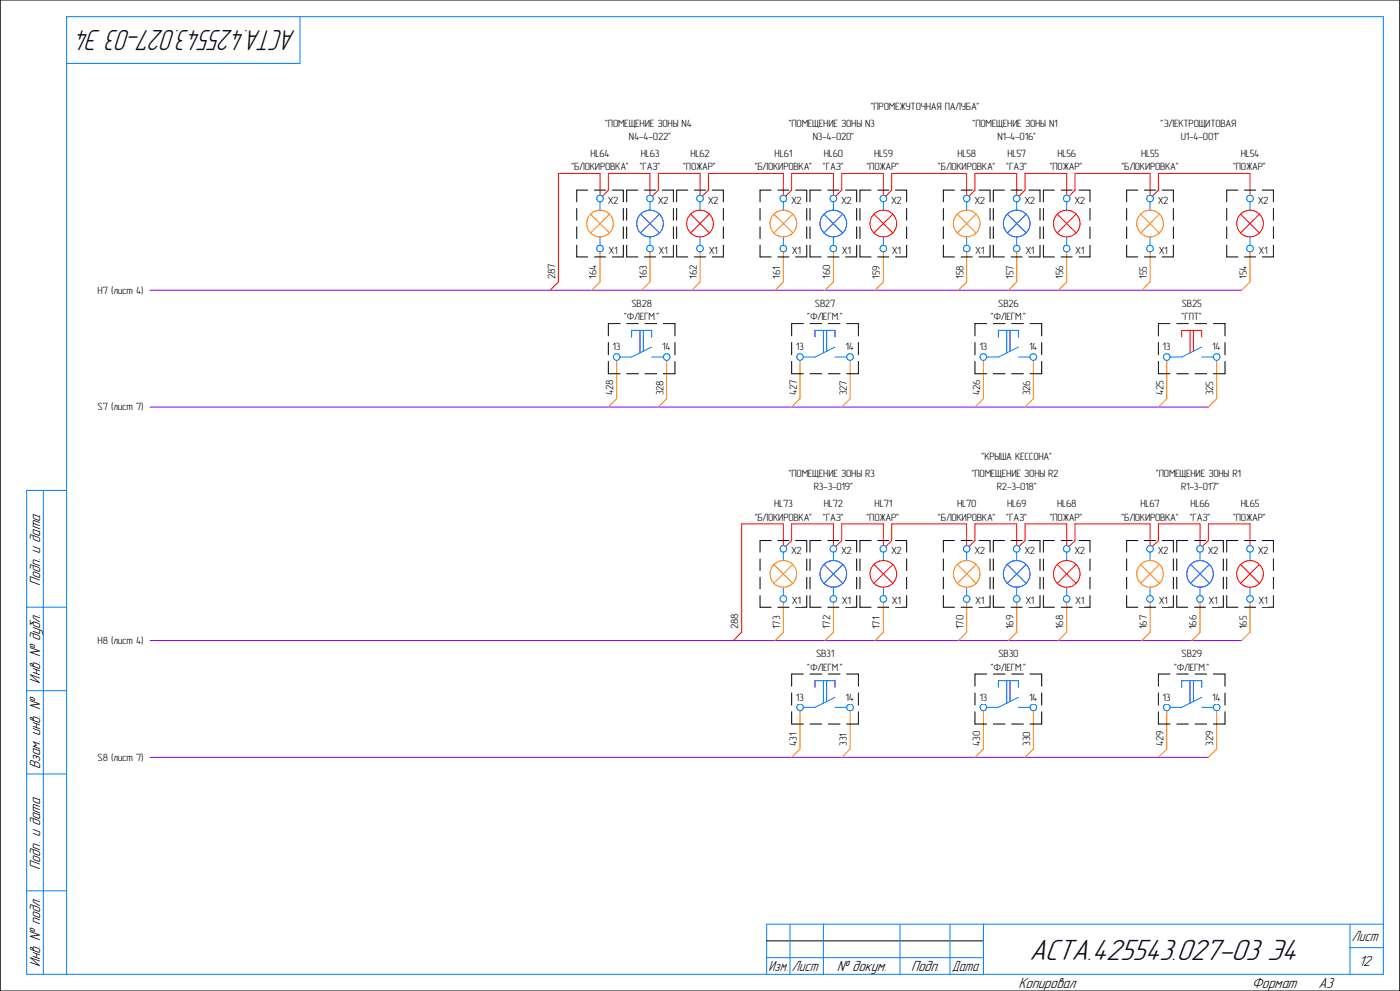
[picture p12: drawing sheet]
<svg xmlns="http://www.w3.org/2000/svg" width="420mm" height="297mm" viewBox="0 0 420 297" stroke-linecap="round" stroke-linejoin="round" font-family="sans-serif">
<g fill="none" stroke="#000" stroke-width=".3">
<path d="M-.1 0v297M176.3 57h-3.3v3.5M178.4 57h3.3M183.7 57h3.3v3.5M191.3 57h-3.3v3.5M193.3 57h3.4M198.7 57h3.3v3.5M206.3 57h-3.3v3.5M208.3 57h3.4M213.7 57h3.3v3.5M231.4 57h-3.4v3.5M233.3 57h3.4"/>
<path d="M238.7 57h3.3v3.5M246.3 57h-3.3v3.5M248.3 57h3.4M253.7 57h3.3v3.5M261.3 57h-3.3v3.5M263.3 57h3.4M268.6 57h3.4v3.5M286.3 57h-3.3v3.5M288.3 57h3.4M293.7 57h3.3v3.5M301.3 57h-3.3v3.5M303.3 57h3.4"/>
<path d="M308.7 57h3.3v3.5M316.3 57h-3.3v3.5M318.3 57h3.3M323.7 57h3.3v3.5M341.3 57h-3.3v3.5M343.3 57h3.4M348.7 57h3.3v3.5M371.3 57h-3.3v3.5M373.3 57h3.4M378.7 57h3.3v3.5M173 73.5v3.5h3.3M173 62.5v3.5"/>
<path d="M173 68v3.5M178.4 77h3.3M187 73.5v3.5h-3.3M187 62.5v3.5M187 68v3.5M188 73.5v3.5h3.3M188 62.5v3.5M188 68v3.5M193.3 77h3.4M202 73.5v3.5h-3.3M202 62.5v3.5M202 68v3.5"/>
<path d="M203 73.5v3.5h3.3M203 62.5v3.5M203 68v3.5M208.3 77h3.4M217 73.5v3.5h-3.3M217 62.5v3.5M217 68v3.5M228 73.5v3.5h3.4M228 62.5v3.5M228 68v3.5M233.3 77h3.4M242 73.5v3.5h-3.3"/>
<path d="M242 62.5v3.5M242 68v3.5M243 73.5v3.5h3.3M243 62.5v3.5M243 68v3.5M248.3 77h3.4M257 73.5v3.5h-3.3M257 62.5v3.5M257 68v3.5M258 73.5v3.5h3.3M258 62.5v3.5M258 68v3.5"/>
<path d="M263.3 77h3.4M272 73.5v3.5h-3.4M272 62.5v3.5M272 68v3.5M283 73.5v3.5h3.3M283 62.5v3.5M283 68v3.5M288.3 77h3.4M297 73.5v3.5h-3.3M297 62.5v3.5M297 68v3.5M298 73.5v3.5h3.3"/>
<path d="M298 62.5v3.5M298 68v3.5M303.3 77h3.4M312 73.5v3.5h-3.3M312 62.5v3.5M312 68v3.5M313 73.5v3.5h3.3M313 62.5v3.5M313 68v3.5M318.3 77h3.3M327 73.5v3.5h-3.3M327 62.5v3.5"/>
<path d="M327 68v3.5M338 73.5v3.5h3.3M338 62.5v3.5M338 68v3.5M343.3 77h3.4M352 73.5v3.5h-3.3M352 62.5v3.5M352 68v3.5M368 62.5v3.5M368 68v3.5M368 73.5v3.5h3.3M373.3 77h3.4"/>
<path d="M382 62.5v3.5M382 68v3.5M382 73.5v3.5h-3.3M186 97h-3.5v3.7M188 97h3.5M193.5 97h3.5M199 97h3.5v3.7M241 97h-3.5v3.7M243 97h3.5M248.5 97h3.5M254 97h3.5v3.7M296 97h-3.5v3.7"/>
<path d="M298 97h3.5M303.5 97h3.5M309 97h3.5v3.7M351 97h-3.5v3.7M353 97h3.5M358.5 97h3.5M364 97h3.5v3.7M182.5 108.3v3.7h3.5M182.5 102.7v3.6M188 112h3.5M193.5 112h3.5M202.5 108.3v3.7h-3.5"/>
<path d="M202.5 102.7v3.6M237.5 102.7v3.6M237.5 108.3v3.7h3.5M243 112h3.5M248.5 112h3.5M257.5 102.7v3.6M257.5 108.3v3.7h-3.5M292.5 102.7v3.6M292.5 108.3v3.7h3.5M298 112h3.5M303.5 112h3.5M312.5 102.7v3.6"/>
<path d="M312.5 108.3v3.7h-3.5M347.5 102.7v3.6M347.5 108.3v3.7h3.5M353 112h3.5M358.5 112h3.5M367.5 102.7v3.6M367.5 108.3v3.7h-3.5M228 178.5v3.5h3.4M228 167.5v3.5M228 173v3.5M231.4 162h-3.4v3.5M233.3 162h3.4"/>
<path d="M238.7 162h3.3v3.5M242 178.5v3.5h-3.3M242 167.5v3.5M242 173v3.5M243 178.5v3.5h3.3M243 167.5v3.5M243 173v3.5M246.3 162h-3.3v3.5M248.3 162h3.4M253.7 162h3.3v3.5M257 178.5v3.5h-3.3M257 167.5v3.5"/>
<path d="M257 173v3.5M258 178.5v3.5h3.3M258 167.5v3.5M258 173v3.5M261.3 162h-3.3v3.5M263.3 162h3.4M268.6 162h3.4v3.5M272 178.5v3.5h-3.4M272 167.5v3.5M272 173v3.5M283 178.5v3.5h3.3M283 167.5v3.5"/>
<path d="M283 173v3.5M286.3 162h-3.3v3.5M288.3 162h3.4M293.7 162h3.3v3.5M297 178.5v3.5h-3.3M297 167.5v3.5M297 173v3.5M298 178.5v3.5h3.3M298 167.5v3.5M298 173v3.5M301.3 162h-3.3v3.5M303.3 162h3.4"/>
<path d="M308.7 162h3.3v3.5M312 178.5v3.5h-3.3M312 167.5v3.5M312 173v3.5M313 178.5v3.5h3.3M313 167.5v3.5M313 173v3.5M316.3 162h-3.3v3.5M318.3 162h3.3M323.7 162h3.3v3.5M327 178.5v3.5h-3.3M327 167.5v3.5"/>
<path d="M327 173v3.5M338 178.5v3.5h3.3M338 167.5v3.5M338 173v3.5M341.3 162h-3.3v3.5M343.3 162h3.4M348.7 162h3.3v3.5M352 178.5v3.5h-3.3M352 167.5v3.5M352 173v3.5M353 178.5v3.5h3.3M353 167.5v3.5"/>
<path d="M353 173v3.5M356.3 162h-3.3v3.5M358.4 162h3.3M363.7 162h3.3v3.5M367 178.5v3.5h-3.3M367 167.5v3.5M367 173v3.5M368 167.5v3.5M368 173v3.5M368 178.5v3.5h3.3M371.3 162h-3.3v3.5M373.3 162h3.4"/>
<path d="M378.7 162h3.3v3.5M382 167.5v3.5M382 173v3.5M382 178.5v3.5h-3.3M233.3 182h3.4M248.3 182h3.4M263.3 182h3.4M288.3 182h3.4M303.3 182h3.4M318.3 182h3.3M343.3 182h3.4M358.4 182h3.3"/>
<path d="M373.3 182h3.4M237.5 213.3v3.7h3.5M237.5 207.7v3.6M241 202h-3.5v3.7M243 217h3.5M243 202h3.5M248.5 217h3.5M248.5 202h3.5M254 202h3.5v3.7M257.5 213.3v3.7h-3.5M257.5 207.7v3.6M292.5 213.3v3.7h3.5"/>
<path d="M292.5 207.7v3.6M296 202h-3.5v3.7M298 217h3.5M298 202h3.5M303.5 217h3.5M303.5 202h3.5M309 202h3.5v3.7M312.5 213.3v3.7h-3.5M312.5 207.7v3.6M347.5 213.3v3.7h3.5M347.5 207.7v3.6M351 202h-3.5v3.7"/>
<path d="M353 217h3.5M353 202h3.5M358.5 217h3.5M358.5 202h3.5M364 202h3.5v3.7M367.5 213.3v3.7h-3.5M367.5 207.7v3.6"/>
</g>
<path d="M45 87h327.5M45 122h317.5M45 192h327.5M45 227h317.5" fill="none" stroke="#8000ff" stroke-width=".3"/>
<g fill="none" stroke="#ff8000" stroke-width=".3">
<path d="M177.2 64.2l5.6 5.6M180 75.5v9l-2.5 2.5M182.8 64.2l-5.6 5.6M195 75.5v9l-2.5 2.5M210 75.5v9l-2.5 2.5M232.2 64.2l5.6 5.6M235 75.5v9l-2.5 2.5M237.8 64.2l-5.6 5.6M250 75.5v9l-2.5 2.5M265 75.5v9l-2.5 2.5M287.2 64.2l5.6 5.6M290 75.5v9l-2.5 2.5"/>
<path d="M292.8 64.2l-5.6 5.6M305 75.5v9l-2.5 2.5M320 75.5v9l-2.5 2.5M342.2 64.2l5.6 5.6M345 75.5v9l-2.5 2.5M347.8 64.2l-5.6 5.6M375 75.5v9l-2.5 2.5M185 108v11.5l-2.5 2.5M200 108v11.5l-2.5 2.5M240 108v11.5l-2.5 2.5M255 108v11.5l-2.5 2.5M295 108v11.5l-2.5 2.5"/>
<path d="M310 108v11.5l-2.5 2.5M350 108v11.5l-2.5 2.5M365 108v11.5l-2.5 2.5M232.2 169.2l5.6 5.6M237.8 169.2l-5.6 5.6M287.2 169.2l5.6 5.6M292.8 169.2l-5.6 5.6M342.2 169.2l5.6 5.6M347.8 169.2l-5.6 5.6M235 180.5v9l-2.5 2.5M250 180.5v9l-2.5 2.5M265 180.5v9l-2.5 2.5"/>
<path d="M290 180.5v9l-2.5 2.5M305 180.5v9l-2.5 2.5M320 180.5v9l-2.5 2.5M345 180.5v9l-2.5 2.5M360 180.5v9l-2.5 2.5M375 180.5v9l-2.5 2.5M240 213v11.5l-2.5 2.5M255 213v11.5l-2.5 2.5M295 213v11.5l-2.5 2.5M310 213v11.5l-2.5 2.5M350 213v11.5l-2.5 2.5M365 213v11.5l-2.5 2.5"/>
<circle cx="180" cy="67" r="4"/>
<circle cx="235" cy="67" r="4"/>
<circle cx="290" cy="67" r="4"/>
<circle cx="345" cy="67" r="4"/>
<circle cx="235" cy="172" r="4"/>
<circle cx="290" cy="172" r="4"/>
<circle cx="345" cy="172" r="4"/>
</g>
<g fill="none" stroke="#f00" stroke-width=".3">
<path d="M180 58.5v-6.5h-12.5v32.5l-2.5 2.5M195 58.5v-6.5h-12.5v5l-1.8 1.8M210 58.5v-6.5h-12.5v5l-1.8 1.8M235 58.5v-6.5h-22.5v5l-1.8 1.8M250 58.5v-6.5h-12.5v5l-1.8 1.8M265 58.5v-6.5h-12.5v5l-1.8 1.8M290 58.5v-6.5h-22.5v5l-1.8 1.8M305 58.5v-6.5h-12.5v5l-1.8 1.8M320 58.5v-6.5h-12.5v5l-1.8 1.8M345 58.5v-6.5h-22.5v5l-1.8 1.8M375 58.5v-6.5h-27.5v5l-1.8 1.8M207.2 64.2l5.6 5.6"/>
<path d="M212.8 64.2l-5.6 5.6M262.2 64.2l5.6 5.6M267.8 64.2l-5.6 5.6M317.2 64.2l5.6 5.6M322.8 64.2l-5.6 5.6M372.2 64.2l5.6 5.6M377.8 64.2l-5.6 5.6M357 99v6.7M358 99v6.2M354.5 101v-2h6v2M235 163.5v-6.5h-12.5v32.5l-2.5 2.5M250 163.5v-6.5h-12.5v5l-1.8 1.8"/>
<path d="M262.2 169.2l5.6 5.6M265 163.5v-6.5h-12.5v5l-1.8 1.8M267.8 169.2l-5.6 5.6M290 163.5v-6.5h-22.5v5l-1.8 1.8M305 163.5v-6.5h-12.5v5l-1.8 1.8M317.2 169.2l5.6 5.6M320 163.5v-6.5h-12.5v5l-1.8 1.8M322.8 169.2l-5.6 5.6M345 163.5v-6.5h-22.5v5l-1.8 1.8M360 163.5v-6.5h-12.5v5l-1.8 1.8M372.2 169.2l5.6 5.6M375 163.5v-6.5h-12.5v5l-1.8 1.8"/>
<path d="M377.8 169.2l-5.6 5.6"/>
<circle cx="210" cy="67" r="4"/>
<circle cx="265" cy="67" r="4"/>
<circle cx="320" cy="67" r="4"/>
<circle cx="375" cy="67" r="4"/>
<circle cx="265" cy="172" r="4"/>
<circle cx="320" cy="172" r="4"/>
<circle cx="375" cy="172" r="4"/>
</g>
<g fill="none" stroke="#0080ff" stroke-width=".3">
<path d="M180 60.5v2.5M180 71v2.5M195 60.5v2.5M195 71v2.5M210 60.5v2.5M210 71v2.5M235 60.5v2.5M235 71v2.5M250 60.5v2.5M250 71v2.5M265 60.5v2.5M265 71v2.5"/>
<path d="M290 60.5v2.5M290 71v2.5M305 60.5v2.5M305 71v2.5M320 60.5v2.5M320 71v2.5M345 60.5v2.5M345 71v2.5M375 60.5v2.5M375 71v2.5M195.5 104l-6 3h-3.5M195.5 107h3.5"/>
<path d="M250.5 104l-6 3h-3.5M250.5 107h3.5M305.5 104l-6 3h-3.5M305.5 107h3.5M360.5 104l-6 3h-3.5M360.5 107h3.5M235 165.5v2.5M235 176v2.5M250 165.5v2.5M250 176v2.5M265 165.5v2.5M265 176v2.5"/>
<path d="M290 165.5v2.5M290 176v2.5M305 165.5v2.5M305 176v2.5M320 165.5v2.5M320 176v2.5M345 165.5v2.5M345 176v2.5M360 165.5v2.5M360 176v2.5M375 165.5v2.5M375 176v2.5"/>
<path d="M250.5 209l-6 3h-3.5M250.5 212h3.5M305.5 209l-6 3h-3.5M305.5 212h3.5M360.5 209l-6 3h-3.5M360.5 212h3.5"/>
<circle cx="180" cy="59.5" r="1"/>
<circle cx="195" cy="59.5" r="1"/>
<circle cx="210" cy="59.5" r="1"/>
<circle cx="235" cy="59.5" r=".99"/>
<circle cx="250" cy="59.5" r="1"/>
<circle cx="265" cy="59.5" r="1"/>
<circle cx="290" cy="59.5" r="1"/>
<circle cx="305" cy="59.5" r="1"/>
<circle cx="320" cy="59.5" r="1"/>
<circle cx="345" cy="59.5" r="1"/>
<circle cx="375" cy="59.5" r="1"/>
<circle cx="180" cy="74.5" r=".99"/>
<circle cx="195" cy="74.5" r=".99"/>
<circle cx="210" cy="74.5" r="1"/>
<circle cx="235" cy="74.5" r=".99"/>
<circle cx="250" cy="74.5" r=".99"/>
<circle cx="265" cy="74.5" r="1"/>
<circle cx="290" cy="74.5" r=".99"/>
<circle cx="305" cy="74.5" r="1"/>
<circle cx="320" cy="74.5" r=".99"/>
<circle cx="345" cy="74.5" r="1"/>
<circle cx="375" cy="74.5" r=".99"/>
<circle cx="185" cy="107" r="1.01"/>
<circle cx="200" cy="107" r="1"/>
<circle cx="240" cy="107" r="1"/>
<circle cx="255" cy="107" r="1"/>
<circle cx="295" cy="107" r="1"/>
<circle cx="310" cy="107" r="1"/>
<circle cx="350" cy="107" r="1.01"/>
<circle cx="365" cy="107" r="1"/>
<circle cx="235" cy="164.5" r=".99"/>
<circle cx="235" cy="179.5" r="1.01"/>
<circle cx="250" cy="179.5" r="1"/>
<circle cx="250" cy="164.5" r="1"/>
<circle cx="265" cy="164.5" r="1"/>
<circle cx="265" cy="179.5" r="1.01"/>
<circle cx="290" cy="179.5" r="1.01"/>
<circle cx="290" cy="164.5" r="1"/>
<circle cx="305" cy="164.5" r="1"/>
<circle cx="305" cy="179.5" r="1.01"/>
<circle cx="320" cy="164.5" r="1"/>
<circle cx="320" cy="179.5" r="1.01"/>
<circle cx="345" cy="164.5" r="1"/>
<circle cx="345" cy="179.5" r="1.01"/>
<circle cx="360" cy="179.5" r="1.01"/>
<circle cx="360" cy="164.5" r="1"/>
<circle cx="375" cy="179.5" r="1.01"/>
<circle cx="375" cy="164.5" r="1"/>
<circle cx="240" cy="212" r="1"/>
<circle cx="255" cy="212" r="1"/>
<circle cx="295" cy="212" r="1"/>
<circle cx="310" cy="212" r="1"/>
<circle cx="350" cy="212" r="1.01"/>
<circle cx="365" cy="212" r="1.01"/>
</g>
<g fill="none" stroke="#00f" stroke-width=".3">
<path d="M192.2 64.2l5.6 5.6M197.8 64.2l-5.6 5.6M247.2 64.2l5.6 5.6M252.8 64.2l-5.6 5.6M302.2 64.2l5.6 5.6M307.8 64.2l-5.6 5.6M192 99v6.7M193 99v6.2M247 99v6.7M248 99v6.2M302 99v6.7M303 99v6.2"/>
<path d="M189.5 101v-2h6v2M244.5 101v-2h6v2M299.5 101v-2h6v2M247.2 169.2l5.6 5.6M252.8 169.2l-5.6 5.6M302.2 169.2l5.6 5.6M307.8 169.2l-5.6 5.6M357.2 169.2l5.6 5.6M362.8 169.2l-5.6 5.6M244.5 206v-2h6v2M247 204v6.7M248 204v6.3"/>
<path d="M299.5 206v-2h6v2M302 204v6.7M303 204v6.3M354.5 206v-2h6v2M357 204v6.7M358 204v6.3"/>
<circle cx="195" cy="67" r="4"/>
<circle cx="250" cy="67" r="4"/>
<circle cx="305" cy="67" r="4"/>
<circle cx="250" cy="172" r="4"/>
<circle cx="305" cy="172" r="4"/>
<circle cx="360" cy="172" r="4"/>
</g>
<g fill="#fff">
<path d="M377.6 73.2h2.8v3.6h-2.8z"/>
<path d="M377.3 58.2h3.4v3.6h-3.4z"/>
<path d="M377.6 178.2h2.8v3.6h-2.8z"/>
<path d="M377.3 163.2h3.4v3.6h-3.4z"/>
<path d="M362.6 178.2h2.8v3.6h-2.8z"/>
<path d="M362.3 163.2h3.4v3.6h-3.4z"/>
<path d="M347.6 178.2h2.8v3.6h-2.8z"/>
<path d="M347.3 163.2h3.4v3.6h-3.4z"/>
<path d="M322.6 178.2h2.8v3.6h-2.8z"/>
<path d="M322.3 163.2h3.4v3.6h-3.4z"/>
<path d="M307.6 178.2h2.8v3.6h-2.8z"/>
<path d="M307.3 163.2h3.4v3.6h-3.4z"/>
<path d="M292.6 178.2h2.8v3.6h-2.8z"/>
<path d="M292.3 163.2h3.4v3.6h-3.4z"/>
<path d="M267.6 178.2h2.8v3.6h-2.8z"/>
<path d="M267.3 163.2h3.4v3.6h-3.4z"/>
<path d="M252.6 178.2h2.8v3.6h-2.8z"/>
<path d="M252.3 163.2h3.4v3.6h-3.4z"/>
<path d="M237.6 178.2h2.8v3.6h-2.8z"/>
<path d="M237.3 163.2h3.4v3.6h-3.4z"/>
<path d="M348.8 207.2h2.4v3.6h-2.4z"/>
<path d="M363.7 207.2h2.6v3.6h-2.6z"/>
<path d="M293.8 207.2h2.4v3.6h-2.4z"/>
<path d="M308.7 207.2h2.6v3.6h-2.6z"/>
<path d="M238.8 207.2h2.4v3.6h-2.4z"/>
<path d="M253.7 207.2h2.6v3.6h-2.6z"/>
<path d="M322.6 73.2h2.8v3.6h-2.8z"/>
<path d="M322.3 58.2h3.4v3.6h-3.4z"/>
<path d="M307.6 73.2h2.8v3.6h-2.8z"/>
<path d="M307.3 58.2h3.4v3.6h-3.4z"/>
<path d="M292.6 73.2h2.8v3.6h-2.8z"/>
<path d="M292.3 58.2h3.4v3.6h-3.4z"/>
<path d="M267.6 73.2h2.8v3.6h-2.8z"/>
<path d="M267.3 58.2h3.4v3.6h-3.4z"/>
<path d="M252.6 73.2h2.8v3.6h-2.8z"/>
<path d="M252.3 58.2h3.4v3.6h-3.4z"/>
<path d="M237.6 73.2h2.8v3.6h-2.8z"/>
<path d="M237.3 58.2h3.4v3.6h-3.4z"/>
<path d="M212.6 73.2h2.8v3.6h-2.8z"/>
<path d="M212.3 58.2h3.4v3.6h-3.4z"/>
<path d="M197.6 73.2h2.8v3.6h-2.8z"/>
<path d="M197.3 58.2h3.4v3.6h-3.4z"/>
<path d="M182.6 73.2h2.8v3.6h-2.8z"/>
<path d="M182.3 58.2h3.4v3.6h-3.4z"/>
<path d="M293.8 102.2h2.4v3.5h-2.4z"/>
<path d="M308.7 102.2h2.6v3.5h-2.6z"/>
<path d="M238.8 102.2h2.4v3.5h-2.4z"/>
<path d="M253.7 102.2h2.6v3.5h-2.6z"/>
<path d="M183.8 102.2h2.4v3.5h-2.4z"/>
<path d="M198.7 102.2h2.6v3.5h-2.6z"/>
<path d="M348.8 102.2h2.4v3.5h-2.4z"/>
<path d="M363.7 102.2h2.6v3.5h-2.6z"/>
<path d="M347.6 73.2h2.8v3.6h-2.8z"/>
<path d="M347.3 58.2h3.4v3.6h-3.4z"/>
</g>
<path d="M420 0v297M420 0h-420v297h420M230 282h65" fill="none" stroke="#000" stroke-width=".3"/>
<g fill="none" stroke="#0080ff" stroke-width=".3">
<path d="M90 5v14h-70M13 147v145M20 147h-12v145h407v-287h-395v287M8 182h12M8 207h12M8 232h12M8 267h12M237 277v15M247 277v15M270 277v15M285 277v15M295 277v15"/>
<path d="M405 277v15M415 277h-185v15M230 287h65M405 284h10"/>
</g>
<text font-size="9.4" x="308.8" y="287.7">АСТА.425543.027-03 Э4</text>
<text font-size="9.2" x="88.8" y="8.8" transform="rotate(-180 88.8 8.8)">АСТА.425543.027-03 Э4</text>
<g font-size="4.7">
<text x="12.1" y="175.7" transform="rotate(-90 12.1 175.7)">Подп. и дата</text>
<text x="12.1" y="204.9" transform="rotate(-90 12.1 204.9)">Инв. № дубл.</text>
<text x="12.1" y="230.6" transform="rotate(-90 12.1 230.6)">Взам. инв. №</text>
<text x="12.1" y="260.7" transform="rotate(-90 12.1 260.7)">Подп. и дата</text>
<text x="12.1" y="289.9" transform="rotate(-90 12.1 289.9)">Инв. № подл.</text>
<text x="251" y="291.1">№ докум.</text>
<text x="273.3" y="291.1">Подп.</text>
<text x="407.6" y="289.6">12</text>
<text x="305.5" y="296.1">Копировал</text>
<text x="375.5" y="296.1">Формат</text>
<text x="395.5" y="296.1">A3</text>
</g>
<g font-size="4.6">
<text x="405.6" y="282.1">Лист</text>
<text x="230.6" y="291.1">Изм.</text>
<text x="237.6" y="291.1">Лист</text>
<text x="285.6" y="291.1">Дата</text>
</g>
<g font-size="3.1">
<text x="261.2" y="33">&quot;ПРОМЕЖУТОЧНАЯ ПАЛУБА&quot;</text>
<text x="181.5" y="38">&quot;ПОМЕЩЕНИЕ ЗОНЫ N4</text>
<text x="188.7" y="42">N4-4-022&quot;</text>
<text x="236.6" y="38">&quot;ПОМЕЩЕНИЕ ЗОНЫ N3</text>
<text x="243.8" y="42">N3-4-020&quot;</text>
<text x="291.8" y="38">&quot;ПОМЕЩЕНИЕ ЗОНЫ N1</text>
<text x="299.2" y="42">N1-4-016&quot;</text>
<text x="348.2" y="38">&quot;ЭЛЕКТРОЩИТОВАЯ</text>
<text x="354.2" y="42">U1-4-001&quot;</text>
<text x="177.1" y="47">HL64</text>
<text x="192.2" y="47">HL63</text>
<text x="207.1" y="47">HL62</text>
<text x="232.4" y="47">HL61</text>
<text x="247.1" y="47">HL60</text>
<text x="262.2" y="47">HL59</text>
<text x="287.2" y="47">HL58</text>
<text x="302.2" y="47">HL57</text>
<text x="317.2" y="47">HL56</text>
<text x="342.3" y="47">HL55</text>
<text x="372.2" y="47">HL54</text>
<text x="171.4" y="51">&quot;БЛОКИРОВКА&quot;</text>
<text x="191.9" y="51">&quot;ГАЗ&quot;</text>
<text x="204.9" y="51">&quot;ПОЖАР&quot;</text>
<text x="226.4" y="51">&quot;БЛОКИРОВКА&quot;</text>
<text x="246.9" y="51">&quot;ГАЗ&quot;</text>
<text x="259.9" y="51">&quot;ПОЖАР&quot;</text>
<text x="281.4" y="51">&quot;БЛОКИРОВКА&quot;</text>
<text x="301.9" y="51">&quot;ГАЗ&quot;</text>
<text x="314.9" y="51">&quot;ПОЖАР&quot;</text>
<text x="336.4" y="51">&quot;БЛОКИРОВКА&quot;</text>
<text x="369.9" y="51">&quot;ПОЖАР&quot;</text>
<text x="182.3" y="61">X2</text>
<text x="197.3" y="61">X2</text>
<text x="212.3" y="61">X2</text>
<text x="237.3" y="61">X2</text>
<text x="252.3" y="61">X2</text>
<text x="267.3" y="61">X2</text>
<text x="292.3" y="61">X2</text>
<text x="307.3" y="61">X2</text>
<text x="322.3" y="61">X2</text>
<text x="347.3" y="61">X2</text>
<text x="377.3" y="61">X2</text>
<text x="182.6" y="76">X1</text>
<text x="197.6" y="76">X1</text>
<text x="212.6" y="76">X1</text>
<text x="237.6" y="76">X1</text>
<text x="252.6" y="76">X1</text>
<text x="267.6" y="76">X1</text>
<text x="292.6" y="76">X1</text>
<text x="307.6" y="76">X1</text>
<text x="322.6" y="76">X1</text>
<text x="347.6" y="76">X1</text>
<text x="377.6" y="76">X1</text>
<text x="166.5" y="83.5" transform="rotate(-90 166.5 83.5)">287</text>
<text x="179" y="83.5" transform="rotate(-90 179 83.5)">164</text>
<text x="194" y="83.5" transform="rotate(-90 194 83.5)">163</text>
<text x="209" y="83.5" transform="rotate(-90 209 83.5)">162</text>
<text x="234" y="83.5" transform="rotate(-90 234 83.5)">161</text>
<text x="249" y="83.5" transform="rotate(-90 249 83.5)">160</text>
<text x="264" y="83.5" transform="rotate(-90 264 83.5)">159</text>
<text x="289" y="83.5" transform="rotate(-90 289 83.5)">158</text>
<text x="304" y="83.5" transform="rotate(-90 304 83.5)">157</text>
<text x="319" y="83.5" transform="rotate(-90 319 83.5)">156</text>
<text x="344" y="83.5" transform="rotate(-90 344 83.5)">155</text>
<text x="374" y="83.5" transform="rotate(-90 374 83.5)">154</text>
<text x="29.3" y="88">H7 (лист 4)</text>
<text x="189.4" y="92">SB28</text>
<text x="244.5" y="92">SB27</text>
<text x="299.5" y="92">SB26</text>
<text x="354.5" y="92">SB25</text>
<text x="187.2" y="96">&quot;ФЛЕГМ.&quot;</text>
<text x="242.2" y="96">&quot;ФЛЕГМ.&quot;</text>
<text x="297.2" y="96">&quot;ФЛЕГМ.&quot;</text>
<text x="354.5" y="96">&quot;ГПТ&quot;</text>
<text x="183.8" y="105">13</text>
<text x="198.7" y="105">14</text>
<text x="238.8" y="105">13</text>
<text x="253.7" y="105">14</text>
<text x="293.8" y="105">13</text>
<text x="308.7" y="105">14</text>
<text x="348.8" y="105">13</text>
<text x="363.7" y="105">14</text>
<text x="184" y="118.5" transform="rotate(-90 184 118.5)">428</text>
<text x="199" y="118.5" transform="rotate(-90 199 118.5)">328</text>
<text x="239" y="118.5" transform="rotate(-90 239 118.5)">427</text>
<text x="254" y="118.5" transform="rotate(-90 254 118.5)">327</text>
<text x="294" y="118.5" transform="rotate(-90 294 118.5)">426</text>
<text x="309" y="118.5" transform="rotate(-90 309 118.5)">326</text>
<text x="349" y="118.5" transform="rotate(-90 349 118.5)">425</text>
<text x="364" y="118.5" transform="rotate(-90 364 118.5)">325</text>
<text x="29.3" y="123">S7 (лист 7)</text>
<text x="236.6" y="143">&quot;ПОМЕЩЕНИЕ ЗОНЫ R3</text>
<text x="291.5" y="143">&quot;ПОМЕЩЕНИЕ ЗОНЫ R2</text>
<text x="294.5" y="138">&quot;КРЫША КЕССОНА&quot;</text>
<text x="346.8" y="143">&quot;ПОМЕЩЕНИЕ ЗОНЫ R1</text>
<text x="244.1" y="147">R3-3-019&quot;</text>
<text x="299" y="147">R2-3-018&quot;</text>
<text x="354.3" y="147">R1-3-017&quot;</text>
<text x="226.4" y="156">&quot;БЛОКИРОВКА&quot;</text>
<text x="232.2" y="152">HL73</text>
<text x="246.9" y="156">&quot;ГАЗ&quot;</text>
<text x="247.1" y="152">HL72</text>
<text x="259.9" y="156">&quot;ПОЖАР&quot;</text>
<text x="262.4" y="152">HL71</text>
<text x="281.4" y="156">&quot;БЛОКИРОВКА&quot;</text>
<text x="287.1" y="152">HL70</text>
<text x="301.9" y="156">&quot;ГАЗ&quot;</text>
<text x="302.1" y="152">HL69</text>
<text x="314.9" y="156">&quot;ПОЖАР&quot;</text>
<text x="317.1" y="152">HL68</text>
<text x="336.4" y="156">&quot;БЛОКИРОВКА&quot;</text>
<text x="342.1" y="152">HL67</text>
<text x="356.9" y="156">&quot;ГАЗ&quot;</text>
<text x="357.1" y="152">HL66</text>
<text x="369.9" y="156">&quot;ПОЖАР&quot;</text>
<text x="372.2" y="152">HL65</text>
<text x="237.3" y="166">X2</text>
<text x="252.3" y="166">X2</text>
<text x="267.3" y="166">X2</text>
<text x="292.3" y="166">X2</text>
<text x="307.3" y="166">X2</text>
<text x="322.3" y="166">X2</text>
<text x="347.3" y="166">X2</text>
<text x="362.3" y="166">X2</text>
<text x="377.3" y="166">X2</text>
<text x="237.6" y="181">X1</text>
<text x="252.6" y="181">X1</text>
<text x="267.6" y="181">X1</text>
<text x="292.6" y="181">X1</text>
<text x="307.6" y="181">X1</text>
<text x="322.6" y="181">X1</text>
<text x="347.6" y="181">X1</text>
<text x="362.6" y="181">X1</text>
<text x="377.6" y="181">X1</text>
<text x="221.5" y="188.5" transform="rotate(-90 221.5 188.5)">288</text>
<text x="234" y="188.5" transform="rotate(-90 234 188.5)">173</text>
<text x="249" y="188.5" transform="rotate(-90 249 188.5)">172</text>
<text x="264" y="188.5" transform="rotate(-90 264 188.5)">171</text>
<text x="289" y="188.5" transform="rotate(-90 289 188.5)">170</text>
<text x="304" y="188.5" transform="rotate(-90 304 188.5)">169</text>
<text x="319" y="188.5" transform="rotate(-90 319 188.5)">168</text>
<text x="344" y="188.5" transform="rotate(-90 344 188.5)">167</text>
<text x="359" y="188.5" transform="rotate(-90 359 188.5)">166</text>
<text x="374" y="188.5" transform="rotate(-90 374 188.5)">165</text>
<text x="29.3" y="193">H8 (лист 4)</text>
<text x="244.8" y="197">SB31</text>
<text x="299.6" y="197">SB30</text>
<text x="354.5" y="197">SB29</text>
<text x="242.2" y="201">&quot;ФЛЕГМ.&quot;</text>
<text x="297.2" y="201">&quot;ФЛЕГМ.&quot;</text>
<text x="352.2" y="201">&quot;ФЛЕГМ.&quot;</text>
<text x="238.8" y="210">13</text>
<text x="253.7" y="210">14</text>
<text x="293.8" y="210">13</text>
<text x="308.7" y="210">14</text>
<text x="348.8" y="210">13</text>
<text x="363.7" y="210">14</text>
<text x="239" y="223.5" transform="rotate(-90 239 223.5)">431</text>
<text x="254" y="223.5" transform="rotate(-90 254 223.5)">331</text>
<text x="294" y="223.5" transform="rotate(-90 294 223.5)">430</text>
<text x="309" y="223.5" transform="rotate(-90 309 223.5)">330</text>
<text x="349" y="223.5" transform="rotate(-90 349 223.5)">429</text>
<text x="364" y="223.5" transform="rotate(-90 364 223.5)">329</text>
<text x="29.3" y="228">S8 (лист 7)</text>
</g>
</svg>
